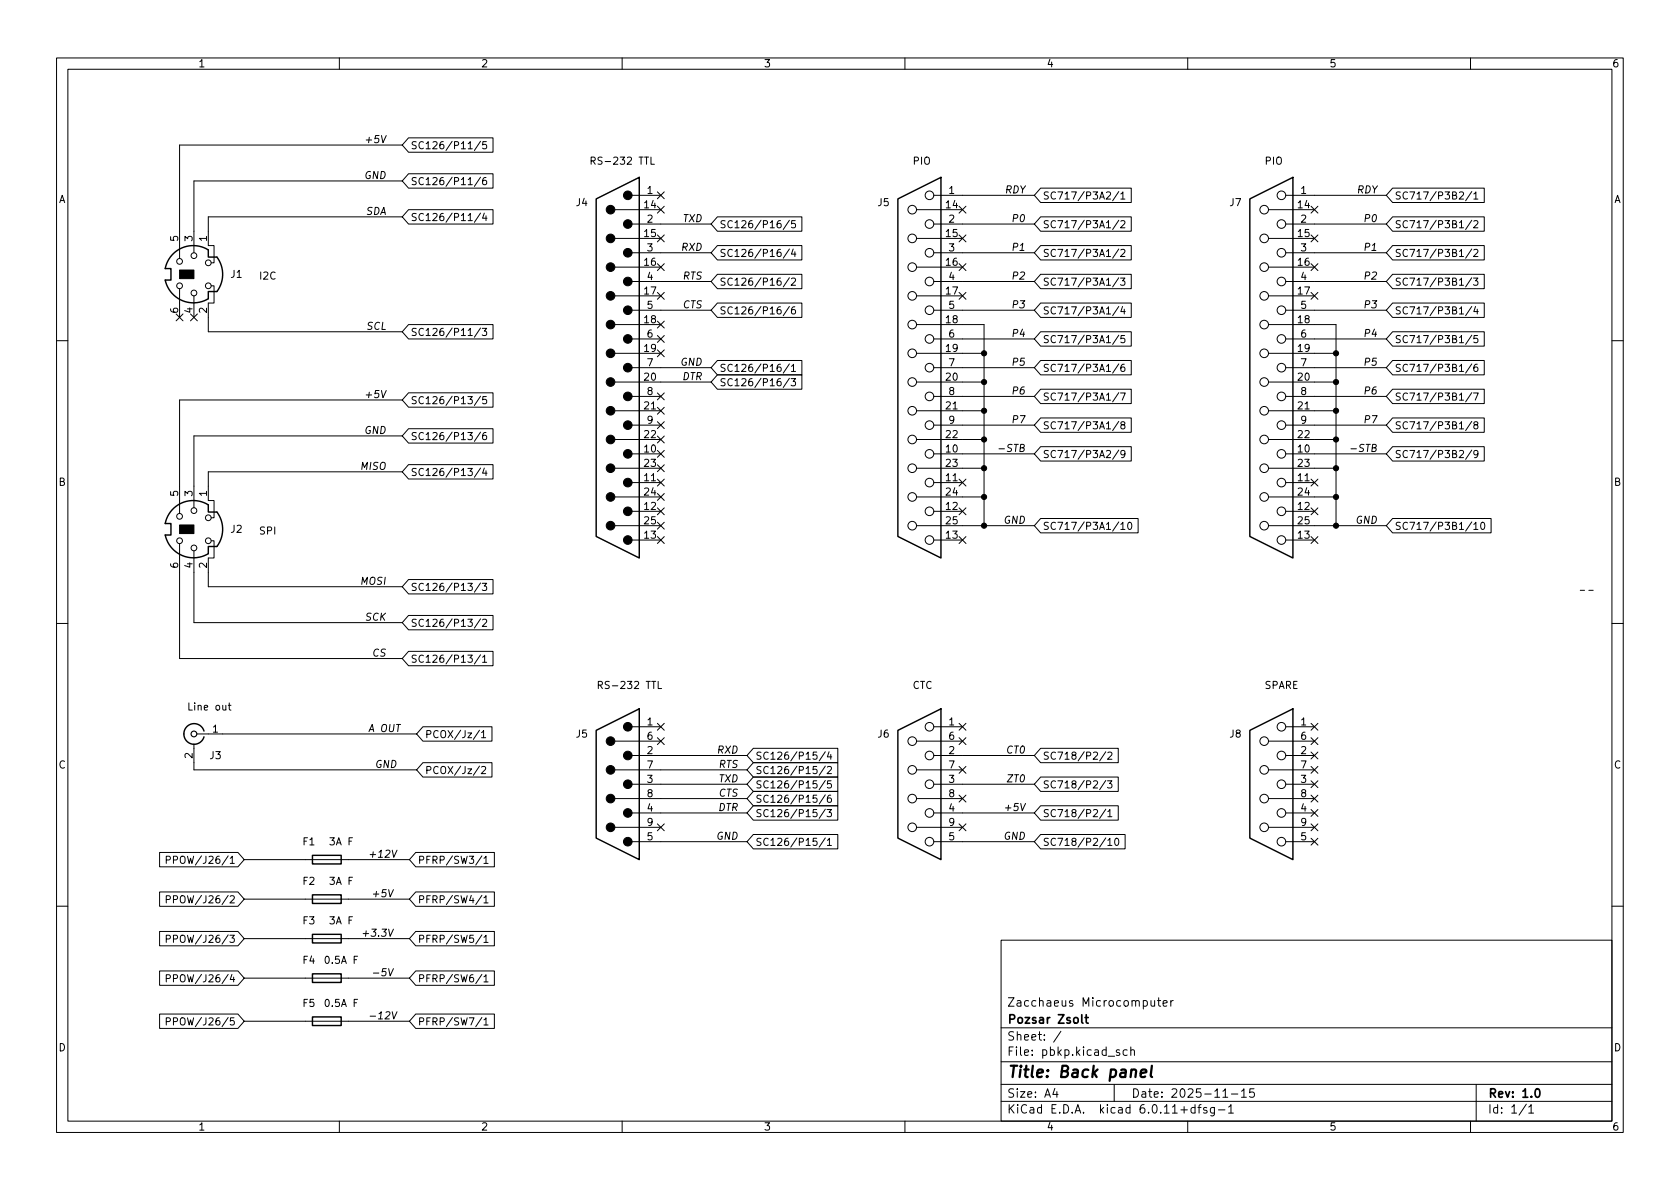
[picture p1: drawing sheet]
<svg xmlns="http://www.w3.org/2000/svg" width="297mm" height="210mm" viewBox="0 0 297 210" stroke-linecap="round" stroke-linejoin="round" font-family="sans-serif">
<g fill="none" stroke="#000" stroke-width=".18">
<path d="M10 10.2h277v190.1h-277zM12 12.2h273v186.1h-273zM60 10.2v2M110 10.2v2M160 10.2v2M210 10.2v2M260 10.2v2M71.1 38.3h-34.3v5.1h1v3.1h-.5M71.1 32h-36.8v12.7M71.1 25.6h-39.4v20.1M72.2 37.1h15v2.5h-15l-1.1-1.3zM72.2 24.4h15v2.5h-15l-1.1-1.3z"/>
<path d="M72.2 30.7h15v2.6h-15l-1.1-1.3zM85 37.7l-1.1 1.6M85 25l-1.1 1.6M85 31.3l-1.1 1.7M85.6 37.7l-.3 .9h.8M85.9 31.4l-.3 .1a.85 .85 0 0 0 0 1.2l.4-.2 .1-.4-.3-.2h-.4l-.1 .2M85.9 38.2v.8M86 25h-.6l-.1 .6 .2-.1 .4 .1 .2 .2-.1 .4-.2 .1-.5-.1M108.7 37.1h8.1M110.9 27.9l.5-.1 .3 .3-.8 .9h.8M111.8 34.5h5M111.8 39.6h13.9"/>
<path d="M116.2 33.9l1.2 1.2M116.2 36.5l1.2 1.2M117.4 33.9l-1.2 1.2M117.4 36.5l-1.2 1.2M126.8 38.3h15v2.6h-15l-1.1-1.3zM139.6 39l-1.1 1.6M140.6 39h-.6l-.1 .6 .2-.1 .4 .1 .2 .1-.1 .5-.2 .1-.5-.1M162.1 37.1h8.1M165.1 34.5h17.8M165.1 39.6h17.8M169.6 36.5l1.2 1.2M170.8 36.5l-1.2 1.2"/>
<path d="M184 33.3h16v2.5h-16l-1.1-1.3zM184 38.3h16v2.6h-16l-1.1-1.3zM195.6 34.1l.5-.2 .3 .4-.8 .9h.8M197.8 33.9l-1.1 1.6M197.8 39l-1.1 1.6M198.2 34.3l.3-.4v1.3M198.2 39.1l.5-.1 .2 .4-.8 .9h.8M198.2 35.2h.7M224.3 37.1h8.1M227.3 34.5h17.8M227.3 39.6h17.8M231.8 36.5l1.2 1.2"/>
<path d="M233 36.5l-1.2 1.2M246.2 33.3h16.2v2.5h-16.2l-1.1-1.3zM246.2 38.3h16.2v2.6h-16.2l-1.1-1.3zM258 34.1l.5-.2 .3 .4-.8 .9h.8M260.2 33.9l-1.1 1.6M260.2 39l-1.1 1.6M260.6 34.3l.3-.4v1.3M260.6 39.1l.5-.1 .2 .4-.8 .9h.8M260.6 35.2h.7M31.1 55.5l1.3 1.2M31.7 51v5.1M32.4 55.5l-1.3 1.2"/>
<path d="M33.7 55.5l1.2 1.2M34.3 52.3v3.8M34.9 55.5l-1.2 1.2M37.3 50.5h.5v3.1h-1v5.1h34.3M72.2 57.4h15v2.5h-15l-1.1-1.2zM85 58l-1.1 1.6M85.3 58.1h.8l-.5 .4 .4 .2v.5l-.2 .1-.5-.1M108.7 42.2h8.1M108.7 47.2h8.1M108.7 52.3h8.1M108.7 57.4h8.1M111.8 44.7h13.9"/>
<path d="M111.8 49.8h13.9M111.8 54.9h13.9M111.8 59.9h5M116.2 56.8l1.2 1.2M116.2 51.7l1.2 1.2M116.2 59.3l1.2 1.2M116.2 46.6l1.2 1.2M116.2 41.5l1.2 1.3M117.4 56.8l-1.2 1.2M117.4 51.7l-1.2 1.2M117.4 59.3l-1.2 1.2M117.4 46.6l-1.2 1.2"/>
<path d="M117.4 41.5l-1.2 1.3M126.8 43.4h15v2.6h-15l-1.1-1.3zM126.8 53.6h15v2.5h-15l-1.1-1.2zM126.8 48.5h15v2.5h-15l-1.1-1.2zM139.6 44l-1.1 1.7M139.6 54.2l-1.1 1.6M139.6 49.1l-1.1 1.6M139.9 49.3l.5-.1 .3 .3-.8 .9h.8M140.2 44l-.3 .9h.8M140.5 54.3h-.3a.85 .85 0 0 0 0 1.2l.4-.1 .1-.4-.3-.3-.3 .1-.2 .2M140.5 44.5v.9M162.1 42.2h8.1"/>
<path d="M162.1 47.2h8.1M162.1 52.3h8.1M162.1 57.4h11.9v35.6M165.1 44.7h17.8M165.1 49.8h17.8M165.1 54.9h17.8M165.1 59.9h17.8M169.6 51.7l1.2 1.2M169.6 41.5l1.2 1.3M169.6 46.6l1.2 1.2M170.8 41.5l-1.2 1.3M170.8 51.7l-1.2 1.2"/>
<path d="M170.8 46.6l-1.2 1.2M184 53.6h16v2.5h-16l-1.1-1.2zM184 58.7h16v2.5h-16l-1.1-1.3zM184 48.5h16v2.5h-16l-1.1-1.2zM184 43.4h16v2.6h-16l-1.1-1.3zM197.8 54.2l-1.1 1.6M197.8 59.3l-1.1 1.6M197.8 49.1l-1.1 1.6M197.8 44l-1.1 1.7M198.1 49.2h.8l-.4 .5 .3 .1v.5l-.1 .1-.6-.1M198.2 44.2l.5-.1 .2 .4-.8 .9h.8M198.5 54.2l-.3 .9h.8"/>
<path d="M198.8 54.7v.8M198.8 59.3h-.6v.6l.2-.1 .4 .1 .1 .2-.1 .4-.1 .1-.5-.1M224.3 42.2h8.1M224.3 47.2h8.1M224.3 52.3h8.1M224.3 57.4h11.9v35.6M227.3 44.7h17.8M227.3 49.8h17.8M227.3 54.9h17.8M227.3 59.9h17.8M231.8 46.6l1.2 1.2M231.8 51.7l1.2 1.2"/>
<path d="M231.8 41.5l1.2 1.3M233 46.6l-1.2 1.2M233 51.7l-1.2 1.2M233 41.5l-1.2 1.3M246.2 58.7h16.2v2.5h-16.2l-1.1-1.3zM246.2 43.4h16.2v2.6h-16.2l-1.1-1.3zM246.2 53.6h16.2v2.5h-16.2l-1.1-1.2zM246.2 48.5h16.2v2.5h-16.2l-1.1-1.2zM260.2 59.3l-1.1 1.6M260.2 44l-1.1 1.7M260.2 54.2l-1.1 1.6M260.2 49.1l-1.1 1.6"/>
<path d="M260.5 49.2h.8l-.4 .5 .3 .1v.5l-.1 .1-.6-.1M260.6 44.2l.5-.1 .2 .4-.8 .9h.8M260.9 54.2l-.3 .9h.8M261.2 54.7v.8M261.2 59.3h-.6v.6l.2-.1 .4 .1 .1 .2-.1 .4-.1 .1-.5-.1M10 60.2h2M71.1 77.1h-36.8v12.7M71.1 70.7h-39.4v20.1M72.2 69.5h15v2.5h-15l-1.1-1.3zM72.2 75.8h15v2.6h-15l-1.1-1.3zM85 70.1l-1.1 1.6M85 76.4l-1.1 1.7"/>
<path d="M85.9 76.5h-.3a.85 .85 0 0 0 0 1.2l.4-.1 .1-.4-.3-.2h-.4l-.1 .2M86 70.1h-.6l-.1 .6 .2-.1 .4 .1 .2 .2-.1 .4-.2 .1-.5-.1M108.7 62.5h8.1M108.7 67.6h17M108.7 72.6h8.1M108.7 77.7h8.1M111.8 65h13.9M111.8 70.1h5M111.8 75.2h5M115.2 72.3h.7M116.2 72l1.2 1.2M116.2 74.6l1.2 1.2"/>
<path d="M116.2 77.1l1.2 1.2M116.2 79.6l1.2 1.3M116.2 69.5l1.2 1.2M116.2 61.9l1.2 1.2M117.4 72l-1.2 1.2M117.4 74.6l-1.2 1.2M117.4 77.1l-1.2 1.2M117.4 79.6l-1.2 1.3M117.4 69.5l-1.2 1.2M117.4 61.9l-1.2 1.2M126.8 66.3h15v2.5h-15l-1.1-1.2zM126.8 63.7h15v2.6h-15l-1.1-1.3z"/>
<path d="M138 64.4l-.4 .1a.85 .85 0 0 0 0 1.2l.5-.1v-.5l-.2-.2-.4 .1-.1 .1M139.6 66.9l-1.1 1.6M139.6 64.4l-1.1 1.6M139.9 67h.8l-.5 .4 .4 .2v.5l-.2 .1-.5-.1M139.9 64.8l.4-.4v1.3M139.9 65.7h.8M162.1 62.5h11.9M162.1 67.6h11.9M162.1 72.6h11.9M162.1 77.7h11.9M165.1 65h17.8M165.1 70.1h17.8"/>
<path d="M165.1 75.2h17.8M168.5 72.3h.7M180.4 79.2l.6-.1 .1-.2v-.2l-.6-.1-.2 1.2 .7-.1 .1-.3-.3-.2M184 79h16v2.5h-16l-1.1-1.2zM184 73.9h16v2.5h-16l-1.1-1.2zM184 63.7h16v2.6h-16l-1.1-1.3zM184 68.8h16v2.6h-16l-1.1-1.3zM197.8 79.6l-1.1 1.6M197.8 74.5l-1.1 1.6M197.8 64.4l-1.1 1.6M197.8 69.4l-1.1 1.7M198.1 69.5h.9l-.6 1.3"/>
<path d="M198.4 75.1l-.2-.2v-.2l.2-.1h.4l.1 .2-.1 .2-.5 .2-.1 .2v.3l.2 .1h.4l.1-.2-.1-.4-.1-.1M198.8 64.4l-.4 .1a.86 .86 0 0 0 0 1.2l.4-.1 .1-.5-.2-.2h-.3l-.2 .2M224.3 62.5h11.9M224.3 67.6h11.9M224.3 72.6h11.9M224.3 77.7h11.9M227.3 65h17.8M227.3 70.1h17.8M227.3 75.2h17.8M230.7 72.3h.8M242.6 79.2l.6-.1 .1-.2v-.2l-.6-.1-.2 1.2 .7-.1 .1-.3-.2-.2M246.2 63.7h16.2v2.6h-16.2l-1.1-1.3z"/>
<path d="M246.2 79h16.2v2.5h-16.2l-1.1-1.2zM246.2 68.8h16.2v2.6h-16.2l-1.1-1.3zM246.2 73.9h16.2v2.5h-16.2l-1.1-1.2zM260.2 64.4l-1.1 1.6M260.2 79.6l-1.1 1.6M260.2 69.4l-1.1 1.7M260.2 74.5l-1.1 1.6M260.5 69.5h.9l-.6 1.3M260.8 75.1l-.2-.2v-.2l.2-.1h.4l.1 .2-.1 .2-.5 .2-.1 .2v.3l.2 .1h.4l.1-.2v-.2l-.2-.3M261.2 64.4l-.4 .1a.86 .86 0 0 0 0 1.2l.4-.1 .1-.5-.2-.2-.4 .1-.1 .1M285 60.2h2M31.7 96.1v20.4h39.4"/>
<path d="M34.3 97.4v12.7h36.8M37.3 95.6h.5v3.1h-1v5.1h34.3M71.1 83.4h-34.3v5.1h1v3.1h-.5M72.2 82.2h15v2.5h-15l-1.1-1.3zM85 82.8l-1.1 1.6M85.6 82.8l-.3 .9h.8M85.9 83.3v.8M108.7 82.8h8.1M108.7 87.9h8.1M108.7 93h8.1M111.8 80.3h5M111.8 85.3h5"/>
<path d="M111.8 90.4h5M111.8 95.5h5M115.2 85h.7M116.2 92.3l1.2 1.3M116.2 94.9l1.2 1.2M116.2 84.7l1.2 1.2M116.2 87.3l1.2 1.2M116.2 82.2l1.2 1.2M116.2 89.8l1.2 1.2M117.4 92.3l-1.2 1.3M117.4 94.9l-1.2 1.2M117.4 89.8l-1.2 1.2"/>
<path d="M117.4 84.7l-1.2 1.2M117.4 87.3l-1.2 1.2M117.4 82.2l-1.2 1.2M162.1 82.8h11.9M162.1 87.9h11.9M162.1 93h20.8M165.1 80.3h17.8M165.1 85.3h5.1M165.1 90.4h5.1M165.1 95.5h5.1M168.5 85h.7M169.6 94.9l1.2 1.2"/>
<path d="M169.6 84.7l1.2 1.2M169.6 89.8l1.2 1.2M170.8 94.9l-1.2 1.2M170.8 84.7l-1.2 1.2M170.8 89.8l-1.2 1.2M184 91.7h17.2v2.5h-17.2l-1.1-1.2zM197.8 92.3l-1.1 1.6M198.2 92.7l.3-.3v1.2M198.2 93.6h.7M198.9 80.2l-.2 .2h-.3l-.2-.2 .1-.5h.4l.1 .1a.84 .84 0 0 1-.3 1.1h-.2M199.5 92.5l.2-.1a.68 .68 0 0 1 .4 .6 .68 .68 0 0 1-.4 .6l-.2-.1-.1-.4zM224.3 82.8h11.9"/>
<path d="M224.3 87.9h11.9M224.3 93h20.8M227.3 80.3h17.8M227.3 85.3h5.1M227.3 90.4h5.1M227.3 95.5h5.1M230.7 85h.8M231.8 84.7l1.2 1.2M231.8 89.8l1.2 1.2M231.8 94.9l1.2 1.2M233 84.7l-1.2 1.2M233 89.8l-1.2 1.2"/>
<path d="M233 94.9l-1.2 1.2M246.2 91.7h17.4v2.5h-17.4l-1.1-1.2zM260.2 92.3l-1.1 1.6M260.6 92.7l.3-.3v1.2M260.6 93.6h.7M261.3 80.2l-.2 .2h-.4l-.1-.2 .1-.5h.4l.1 .1a.84 .84 0 0 1-.3 1.1h-.2M261.9 92.5l.2-.1a.68 .68 0 0 1 .4 .6 .68 .68 0 0 1-.4 .6l-.2-.1-.1-.4zM10 110.2h2M72.2 115.2h15v2.5h-15l-1.1-1.2zM72.2 102.5h15v2.5h-15l-1.1-1.2zM72.2 108.8h15v2.6h-15l-1.1-1.3zM82.7 115.8h.8l-.4 .5 .4 .2v.5l-.2 .1-.6-.1"/>
<path d="M85 115.8l-1.1 1.6M85 103.1l-1.1 1.6M85 109.4l-1.1 1.7M85.3 103.1h.8l-.5 .5 .4 .2v.5l-.2 .1-.5-.1M85.3 116.2l.4-.4v1.3M85.3 109.6l.5-.1 .3 .4-.8 .9h.8M85.3 117.1h.8M285 110.2h2M34.3 131.6v4.5h39.4M34.8 129.8h38.9M74.8 128.5h12.2v2.6h-12.2l-1.1-1.3zM74.8 134.9h12.2v2.5h-12.2l-1.1-1.3z"/>
<path d="M84.8 129.1l-1.1 1.7M84.8 135.5l-1.1 1.6M85.1 129.5l.4-.3v1.3M85.1 135.7l.5-.2 .3 .4-.8 .9h.8M85.1 130.5h.8M108.7 136.1h23.4M108.7 131.1h8.1M111.8 138.7h20.3M111.8 133.6h20.3M111.8 128.5h5M112.2 120.6l.5-.1 .2 .4-.8 .9h.8M116.2 127.9l1.2 1.2"/>
<path d="M116.2 130.4l1.2 1.3M117.4 127.9l-1.2 1.2M117.4 130.4l-1.2 1.3M133.2 134.9h14.9v2.5h-14.9l-1.1-1.3zM133.2 137.4h14.9v2.5h-14.9l-1.1-1.2zM133.2 132.3h14.9v2.6h-14.9l-1.1-1.3zM133.2 139.9h14.9v2.6h-14.9l-1.1-1.3zM145.9 135.5l-1.1 1.6M145.9 138l-1.1 1.6M145.9 132.9l-1.1 1.7M146.3 135.7l.5-.2 .2 .4-.8 .9h.8M146.6 132.9l-.3 .9h.8"/>
<path d="M146.9 133.4v.9M147 138.1h-.7v.6l.2-.1h.4l.1 .2v.4l-.2 .1-.5-.1M162.1 136.1h8.1M162.1 131.1h8.1M165.1 138.7h17.8M165.1 133.6h17.8M165.1 128.5h5.1M169.6 135.5l1.2 1.2M169.6 130.4l1.2 1.3M169.6 127.9l1.2 1.2M170.8 135.5l-1.2 1.2M170.8 130.4l-1.2 1.3"/>
<path d="M170.8 127.9l-1.2 1.2M184 132.3h13.7v2.6h-13.7l-1.1-1.3zM184 137.4h13.7v2.5h-13.7l-1.1-1.2zM195.5 132.9l-1.1 1.7M195.5 138l-1.1 1.6M195.8 138.1h.8l-.4 .5 .3 .1v.5l-.1 .1-.6-.1M195.9 133.1l.5-.1 .2 .4-.8 .9h.8M224.3 136.1h8.1M224.3 131.1h8.1M227.3 138.7h5.1M227.3 133.6h5.1M227.3 128.5h5.1"/>
<path d="M231.8 138.1l1.2 1.2M231.8 135.5l1.2 1.2M231.8 127.9l1.2 1.2M231.8 130.4l1.2 1.3M231.8 133l1.2 1.2M233 138.1l-1.2 1.2M233 135.5l-1.2 1.2M233 127.9l-1.2 1.2M233 130.4l-1.2 1.3M233 133l-1.2 1.2M28.2 157.7h13.9l1.1 1.3-1.1 1.3h-13.9zM28.2 150.7h13.9l1.1 1.3-1.1 1.3h-13.9z"/>
<path d="M40.3 158.3l-1 1.7M40.3 151.3l-1 1.7M40.7 158.5l.5-.1 .2 .4-.8 .9h.8M40.7 151.8l.4-.4v1.3M40.7 152.7h.7M43.2 159h29.2M43.2 152h29.2M69.4 150.3l.2 1.3 .6-1.3M73.5 157.7h13.9v2.6h-13.9l-1.1-1.3zM73.5 150.7h13.9v2.6h-13.9l-1.1-1.3zM85.2 158.3l-1.1 1.7M85.2 151.3l-1.1 1.7"/>
<path d="M85.6 158.8l.3-.4v1.3M85.6 151.8l.3-.4v1.3M85.6 159.7h.7M85.6 152.7h.7M108.7 146.3h8.1M108.7 141.2h23.4M111.8 148.8h20.3M111.8 143.8h20.3M116.2 145.7l1.2 1.2M117.4 145.7l-1.2 1.2M133.2 147.6h14.9v2.5h-14.9l-1.1-1.3zM133.2 142.5h14.9v2.5h-14.9l-1.1-1.2z"/>
<path d="M144.4 148.2h-.6l-.1 .6 .2-.1 .4 .1 .2 .2-.1 .4-.2 .1-.5-.1M145.9 148.2l-1.1 1.6M145.9 143.1l-1.1 1.6M145.9 140.6l-1.1 1.6M146.2 143.2h.8l-.4 .4 .4 .2v.5l-.2 .1-.6-.1M146.3 148.6l.3-.4v1.3M146.3 149.5h.7M146.9 140.6l-.4 .1a.85 .85 0 0 0 0 1.2l.5-.1v-.5l-.2-.2-.4 .1-.1 .1M162.1 146.3h8.1M162.1 141.2h8.1M165.1 148.8h17.8M165.1 143.8h17.8"/>
<path d="M169.6 140.6l1.2 1.2M169.6 145.7l1.2 1.2M170.8 140.6l-1.2 1.2M170.8 145.7l-1.2 1.2M184 142.5h13.7v2.5h-13.7l-1.1-1.2zM184 147.6h14.9v2.5h-14.9l-1.1-1.3zM195.5 143.1l-1.1 1.6M195.5 148.2l-1.1 1.6M195.9 143.5l.3-.3v1.2M195.9 148.6l.3-.4v1.3M195.9 144.4h.7M195.9 149.5h.7"/>
<path d="M197.3 148.3l.1-.1a.68 .68 0 0 1 .4 .7 .68 .68 0 0 1-.4 .6 .84 .84 0 0 1-.1-1.2zM224.3 146.3h8.1M224.3 141.2h8.1M227.3 148.8h5.1M227.3 143.8h5.1M231.8 148.2l1.2 1.2M231.8 140.6l1.2 1.2M231.8 143.1l1.2 1.3M231.8 145.7l1.2 1.2M233 148.2l-1.2 1.2M233 140.6l-1.2 1.2M233 143.1l-1.2 1.3"/>
<path d="M233 145.7l-1.2 1.2M10 160.2h2M28.2 171.7h13.9l1.1 1.3-1.1 1.2h-13.9zM28.2 164.7h13.9l1.1 1.3-1.1 1.3h-13.9zM28.2 179.3h13.9l1.1 1.3-1.1 1.3h-13.9zM40.3 172.3l-1 1.6M40.3 165.3l-1 1.7M40.3 179.9l-1 1.7M40.6 165.4h.8l-.4 .5 .4 .1v.5l-.2 .1-.6-.1M41 172.3l-.3 .9h.8M41.3 172.8v.8M41.4 180h-.6l-.1 .6 .2-.1h.4l.1 .2v.4l-.2 .2-.5-.2"/>
<path d="M43.2 166h29.2M43.2 173h29.2M68.7 164.3l.3 1.3 .6-1.3M68.7 171.3l.3 1.3 .6-1.3M69.4 178.9l.2 1.3 .6-1.3M73.5 164.7h13.9v2.6h-13.9l-1.1-1.3zM73.5 171.7h13.9v2.5h-13.9l-1.1-1.2zM73.5 179.3h13.9v2.6h-13.9l-1.1-1.3zM85.2 165.3l-1.1 1.7M85.2 172.3l-1.1 1.6M85.2 179.9l-1.1 1.7M85.6 165.7l.3-.3v1.2"/>
<path d="M85.6 172.7l.3-.3v1.2M85.6 166.6h.7M85.6 173.6h.7M177 166.3h108v32h-108zM189.6 177l-.3-.1-.2 .2v.3l.5 .1v.4h-.5M205.6 177.4l.8-.1-.1-.3-.4-.1-.3 .2 .1 .8h.6M207 176.9v1M207.4 176.9l-.3 .1-.1 .2M285 160.2h2M43.2 180.6h29.2M60 198.3v2M85.6 180.3l.3-.3v1.3"/>
<path d="M85.6 181.3h.7M110 198.3v2M160 198.3v2M177 194.8h108M177 191.8h108M177 187.8h108M177 181.8h108M182.5 186.5v.1M182.5 185.7v.1M184.6 183.8v.1M184.6 183v.1M187.6 182.4l-1.3 1.9"/>
<path d="M197 191.8v3M199.9 185.8l.2-.2 .4 .1 .1 .9M199.9 185.1v1.5M210 198.3v2M215.4 196.3h1.2M217.2 195.8l.4-.5v1.5M217.2 196.8h.9M217.7 193.5h1.2M219.5 193l.4-.5v1.5M219.5 194h.9M221.7 192.5h-.7l-.1 .7 .2-.1 .5 .1 .2 .2-.1 .5-.2 .1-.6-.1M260 198.3v2"/>
<path d="M261 191.8v6.5M270.3 195.8l.4-.5v1.5M270.3 196.8h.9"/>
<circle cx="161.3" cy="37.1" r=".76"/>
<circle cx="164.3" cy="34.5" r=".76"/>
<circle cx="164.3" cy="39.6" r=".76"/>
<circle cx="223.5" cy="37.1" r=".76"/>
<circle cx="226.6" cy="39.6" r=".76"/>
<circle cx="226.6" cy="34.5" r=".76"/>
<circle cx="31.8" cy="46.2" r=".51"/>
<circle cx="31.8" cy="50.5" r=".51"/>
<circle cx="34.3" cy="45.2" r=".51"/>
<circle cx="34.3" cy="51.8" r=".51"/>
<circle cx="36.8" cy="46.5" r=".51"/>
<circle cx="36.8" cy="50.5" r=".51"/>
<circle cx="161.3" cy="52.3" r=".76"/>
<circle cx="161.3" cy="57.4" r=".76"/>
<circle cx="161.3" cy="47.2" r=".76"/>
<circle cx="161.3" cy="42.2" r=".76"/>
<circle cx="164.3" cy="59.9" r=".76"/>
<circle cx="164.3" cy="49.8" r=".76"/>
<circle cx="164.3" cy="44.7" r=".76"/>
<circle cx="164.3" cy="54.9" r=".76"/>
<circle cx="223.5" cy="57.4" r=".76"/>
<circle cx="223.5" cy="52.3" r=".76"/>
<circle cx="223.5" cy="42.2" r=".76"/>
<circle cx="223.5" cy="47.2" r=".76"/>
<circle cx="226.6" cy="54.9" r=".76"/>
<circle cx="226.6" cy="44.7" r=".76"/>
<circle cx="226.6" cy="59.9" r=".76"/>
<circle cx="226.6" cy="49.8" r=".76"/>
<circle cx="161.3" cy="62.5" r=".76"/>
<circle cx="161.3" cy="72.6" r=".76"/>
<circle cx="161.3" cy="67.6" r=".76"/>
<circle cx="161.3" cy="77.7" r=".76"/>
<circle cx="164.3" cy="75.2" r=".76"/>
<circle cx="164.3" cy="65" r=".76"/>
<circle cx="164.3" cy="70.1" r=".76"/>
<circle cx="223.5" cy="77.7" r=".76"/>
<circle cx="223.5" cy="62.5" r=".76"/>
<circle cx="223.5" cy="72.6" r=".76"/>
<circle cx="223.5" cy="67.6" r=".76"/>
<circle cx="226.6" cy="65" r=".76"/>
<circle cx="226.6" cy="75.2" r=".76"/>
<circle cx="226.6" cy="70.1" r=".76"/>
<circle cx="31.8" cy="91.3" r=".51"/>
<circle cx="31.8" cy="95.6" r=".51"/>
<circle cx="34.3" cy="90.3" r=".51"/>
<circle cx="34.3" cy="96.9" r=".51"/>
<circle cx="36.8" cy="91.6" r=".51"/>
<circle cx="36.8" cy="95.6" r=".51"/>
<circle cx="161.3" cy="93" r=".76"/>
<circle cx="161.3" cy="87.9" r=".76"/>
<circle cx="161.3" cy="82.8" r=".76"/>
<circle cx="164.3" cy="90.4" r=".76"/>
<circle cx="164.3" cy="95.5" r=".76"/>
<circle cx="164.3" cy="80.3" r=".76"/>
<circle cx="164.3" cy="85.3" r=".76"/>
<circle cx="223.5" cy="82.8" r=".76"/>
<circle cx="223.5" cy="93" r=".76"/>
<circle cx="223.5" cy="87.9" r=".76"/>
<circle cx="226.6" cy="85.3" r=".76"/>
<circle cx="226.6" cy="95.5" r=".76"/>
<circle cx="226.6" cy="90.4" r=".76"/>
<circle cx="226.6" cy="80.3" r=".76"/>
<circle cx="161.3" cy="136.1" r=".76"/>
<circle cx="161.3" cy="131.1" r=".76"/>
<circle cx="164.3" cy="138.7" r=".76"/>
<circle cx="164.3" cy="133.6" r=".76"/>
<circle cx="164.3" cy="128.5" r=".76"/>
<circle cx="223.5" cy="131.1" r=".76"/>
<circle cx="223.5" cy="136.1" r=".76"/>
<circle cx="226.6" cy="138.7" r=".76"/>
<circle cx="226.6" cy="133.6" r=".76"/>
<circle cx="226.6" cy="128.5" r=".76"/>
<circle cx="161.3" cy="141.2" r=".76"/>
<circle cx="161.3" cy="146.3" r=".76"/>
<circle cx="164.3" cy="148.8" r=".76"/>
<circle cx="164.3" cy="143.8" r=".76"/>
<circle cx="223.5" cy="146.3" r=".76"/>
<circle cx="223.5" cy="141.2" r=".76"/>
<circle cx="226.6" cy="143.8" r=".76"/>
<circle cx="226.6" cy="148.8" r=".76"/>
</g>
<path d="M185.6 179.9l-.3 .1-.1 .2" fill="none" stroke="#000" stroke-width=".3"/>
<g fill="none" stroke="#000" stroke-width=".25">
<path d="M105.4 35.2l7.6-3.8v67.3l-7.6-3.8zM158.7 35.2l7.7-3.8v67.3l-7.7-3.8zM221 35.2l7.6-3.8v67.3l-7.6-3.8zM29.2 47.5h1v2h-1a5.1 5.1 0 0 0 7.6 3.3v-1.2h1.6a5.1 5.1 0 0 0 0-6.1h-1.6v-1.3a5 5 0 0 0-7.6 3.3M30.7 89.9a5 5 0 0 1 6.1-.6v1.2h1.6a5.1 5.1 0 0 1 0 6.1h-1.6v1.3a5.1 5.1 0 0 1-7.6-3.3h1v-2h-1a5 5 0 0 1 1.5-2.7zM36.1 129.3a1.81 1.81 0 0 0-2.8-1 1.81 1.81 0 0 0 0 3 1.81 1.81 0 0 0 2.8-1M105.4 129.2l7.6-3.9v26.7l-7.6-3.8zM158.7 129.2l7.7-3.9v26.7l-7.7-3.8zM221 129.2l7.6-3.9v26.7l-7.6-3.8zM55.2 158.2h5.1v1.6h-5.1zM55.2 151.3h5.1v1.5h-5.1zM55.2 179.8h5.1v1.6h-5.1z"/>
<path d="M55.2 165.2h5.1v1.5h-5.1zM55.2 172.2h5.1v1.5h-5.1z"/>
</g>
<circle cx="34.3" cy="129.8" r=".51" fill="none" stroke="#000" stroke-width=".2"/>
<g fill="#000" stroke="#000" stroke-width=".18">
<path d="M31.7 47.7h2.6v1.6h-2.6zM31.7 92.8h2.6v1.6h-2.6z"/>
<circle cx="107.9" cy="37.1" r=".76"/>
<circle cx="111" cy="34.5" r=".76"/>
<circle cx="111" cy="39.6" r=".76"/>
<circle cx="107.9" cy="47.2" r=".76"/>
<circle cx="107.9" cy="42.2" r=".76"/>
<circle cx="107.9" cy="57.4" r=".76"/>
<circle cx="107.9" cy="52.3" r=".76"/>
<circle cx="111" cy="44.7" r=".76"/>
<circle cx="111" cy="49.8" r=".76"/>
<circle cx="111" cy="59.9" r=".76"/>
<circle cx="111" cy="54.9" r=".76"/>
<circle cx="107.9" cy="67.6" r=".76"/>
<circle cx="107.9" cy="77.7" r=".76"/>
<circle cx="107.9" cy="62.5" r=".76"/>
<circle cx="107.9" cy="72.6" r=".76"/>
<circle cx="111" cy="65" r=".76"/>
<circle cx="111" cy="75.2" r=".76"/>
<circle cx="111" cy="70.1" r=".76"/>
<circle cx="174" cy="67.6" r=".46"/>
<circle cx="174" cy="62.5" r=".46"/>
<circle cx="174" cy="72.6" r=".46"/>
<circle cx="174" cy="77.7" r=".46"/>
<circle cx="236.2" cy="67.6" r=".46"/>
<circle cx="236.2" cy="77.7" r=".46"/>
<circle cx="236.2" cy="72.6" r=".46"/>
<circle cx="236.2" cy="62.5" r=".46"/>
<circle cx="107.9" cy="93" r=".76"/>
<circle cx="107.9" cy="82.8" r=".76"/>
<circle cx="107.9" cy="87.9" r=".76"/>
<circle cx="111" cy="95.5" r=".76"/>
<circle cx="111" cy="85.3" r=".76"/>
<circle cx="111" cy="80.3" r=".76"/>
<circle cx="111" cy="90.4" r=".76"/>
<circle cx="174" cy="93" r=".46"/>
<circle cx="174" cy="87.9" r=".46"/>
<circle cx="174" cy="82.8" r=".46"/>
<circle cx="236.2" cy="93" r=".46"/>
<circle cx="236.2" cy="82.8" r=".46"/>
<circle cx="236.2" cy="87.9" r=".46"/>
<circle cx="107.9" cy="131.1" r=".76"/>
<circle cx="107.9" cy="136.1" r=".76"/>
<circle cx="111" cy="138.7" r=".76"/>
<circle cx="111" cy="128.5" r=".76"/>
<circle cx="111" cy="133.6" r=".76"/>
<circle cx="107.9" cy="141.2" r=".76"/>
<circle cx="107.9" cy="146.3" r=".76"/>
<circle cx="111" cy="143.8" r=".76"/>
<circle cx="111" cy="148.8" r=".76"/>
</g>
<path d="M279.4 104.4h2.5" fill="none" stroke="#000" stroke-width=".18" stroke-dasharray=".8 .8"/>
<g font-size="2.8">
<text x="178" y="191.2">Title:</text>
<text x="187.3" y="191.2">Back</text>
<text x="196.3" y="191.2">panel</text>
</g>
<g font-size="2.1">
<text x="178" y="178.5">Zacchaeus</text>
<text x="191.2" y="178.5">Microcomputer</text>
<text x="178" y="184.5">Sheet:</text>
<text x="178" y="181.5">Pozsar</text>
<text x="187" y="181.5">Zsolt</text>
<text x="178" y="187.2">File:</text>
<text x="184.4" y="187.2">pbkp.kicad_sch</text>
<text x="178" y="197.4">KiCad</text>
<text x="178" y="194.6">Size:</text>
<text x="184.7" y="194.6">A4</text>
<text x="185.7" y="197.4">E.D.A.</text>
<text x="194.6" y="197.4">kicad</text>
<text x="200" y="194.6">Date:</text>
<text x="201.8" y="197.4">6.0.11+dfsg-1</text>
<text x="207" y="194.6">2025-11-15</text>
<text x="263" y="194.6">Rev:</text>
<text x="263" y="197.4">Id:</text>
<text x="267.1" y="197.4">1/1</text>
<text x="269.1" y="194.6">1.0</text>
</g>
<g font-size="1.8">
<text x="35" y="12.3">1</text>
<text x="85" y="12.3">2</text>
<text x="135" y="12.3">3</text>
<text x="185" y="12.3">4</text>
<text x="235" y="12.3">5</text>
<text x="285" y="12.3">6</text>
<text x="64.3" y="25.3">+5V</text>
<text x="72.5" y="26.8">SC126/P11/5</text>
<text x="104.1" y="29.1">RS-232</text>
<text x="113.2" y="29.1">TTL</text>
<text x="161.3" y="29.1">PIO</text>
<text x="223.5" y="29.1">PIO</text>
<text x="64.3" y="31.6">GND</text>
<text x="72.5" y="33.1">SC126/P11/6</text>
<text x="114.3" y="34.3">1</text>
<text x="167.6" y="34.3">1</text>
<text x="177.6" y="34.2">RDY</text>
<text x="184.3" y="35.7">SC717/P3A2/1</text>
<text x="229.8" y="34.3">1</text>
<text x="240.1" y="34.2">RDY</text>
<text x="246.5" y="35.7">SC717/P3B2/1</text>
<text x="10.4" y="36.3">A</text>
<text x="64.9" y="38">SDA</text>
<text x="72.5" y="39.5">SC126/P11/4</text>
<text x="101.7" y="36.8">J4</text>
<text x="113.6" y="36.8">14</text>
<text x="113.6" y="41.9">15</text>
<text x="114.3" y="39.4">2</text>
<text x="120.6" y="39.3">TXD</text>
<text x="127.2" y="40.7">SC126/P16/5</text>
<text x="155" y="36.8">J5</text>
<text x="167" y="36.8">14</text>
<text x="167" y="41.9">15</text>
<text x="167.6" y="39.4">2</text>
<text x="178.7" y="39.3">P0</text>
<text x="184.3" y="40.7">SC717/P3A1/2</text>
<text x="217.3" y="36.8">J7</text>
<text x="229.2" y="36.8">14</text>
<text x="229.2" y="41.9">15</text>
<text x="229.8" y="39.4">2</text>
<text x="241" y="39.3">P0</text>
<text x="246.5" y="40.7">SC717/P3B1/2</text>
<text x="285.4" y="36.3">A</text>
<text x="31.5" y="42.8" transform="rotate(-90 31.5 42.8)">5</text>
<text x="34" y="42.8" transform="rotate(-90 34 42.8)">3</text>
<text x="36.6" y="42.8" transform="rotate(-90 36.6 42.8)">1</text>
<text x="113.6" y="47">16</text>
<text x="114.3" y="44.4">3</text>
<text x="120.3" y="44.3">RXD</text>
<text x="127.2" y="45.8">SC126/P16/4</text>
<text x="167" y="47">16</text>
<text x="167.6" y="44.4">3</text>
<text x="178.7" y="44.3">P1</text>
<text x="184.3" y="45.8">SC717/P3A1/2</text>
<text x="229.2" y="47">16</text>
<text x="229.8" y="44.4">3</text>
<text x="241" y="44.3">P1</text>
<text x="246.5" y="45.8">SC717/P3B1/2</text>
<text x="40.6" y="49.5">J1</text>
<text x="45.7" y="49.4">I2C</text>
<text x="113.6" y="52.1">17</text>
<text x="114.3" y="49.5">4</text>
<text x="120.6" y="49.4">RTS</text>
<text x="127.2" y="50.9">SC126/P16/2</text>
<text x="167" y="52.1">17</text>
<text x="167.6" y="49.5">4</text>
<text x="178.7" y="49.4">P2</text>
<text x="184.3" y="50.9">SC717/P3A1/3</text>
<text x="229.2" y="52.1">17</text>
<text x="229.8" y="49.5">4</text>
<text x="241.2" y="49.4">P2</text>
<text x="246.5" y="50.9">SC717/P3B1/3</text>
<text x="31.5" y="55.5" transform="rotate(-90 31.5 55.5)">6</text>
<text x="34" y="55.5" transform="rotate(-90 34 55.5)">4</text>
<text x="36.6" y="55.5" transform="rotate(-90 36.6 55.5)">2</text>
<text x="64.7" y="58.3">SCL</text>
<text x="72.5" y="59.8">SC126/P11/3</text>
<text x="113.6" y="57.1">18</text>
<text x="114.3" y="54.6">5</text>
<text x="114.3" y="59.7">6</text>
<text x="120.6" y="54.5">CTS</text>
<text x="127.2" y="56">SC126/P16/6</text>
<text x="167" y="57.1">18</text>
<text x="167.6" y="54.6">5</text>
<text x="167.6" y="59.7">6</text>
<text x="178.7" y="54.5">P3</text>
<text x="178.7" y="59.6">P4</text>
<text x="184.3" y="56">SC717/P3A1/4</text>
<text x="229.2" y="57.1">18</text>
<text x="229.8" y="54.6">5</text>
<text x="229.8" y="59.7">6</text>
<text x="241" y="59.6">P4</text>
<text x="241" y="54.5">P3</text>
<text x="246.5" y="56">SC717/P3B1/4</text>
<text x="113.6" y="62.2">19</text>
<text x="114.3" y="64.8">7</text>
<text x="120.2" y="64.7">GND</text>
<text x="167" y="62.2">19</text>
<text x="167.6" y="64.8">7</text>
<text x="178.7" y="64.7">P5</text>
<text x="184.3" y="61.1">SC717/P3A1/5</text>
<text x="229.2" y="62.2">19</text>
<text x="229.8" y="64.8">7</text>
<text x="241" y="64.7">P5</text>
<text x="246.5" y="61.1">SC717/P3B1/5</text>
<text x="64.3" y="70.4">+5V</text>
<text x="72.5" y="71.8">SC126/P13/5</text>
<text x="113.6" y="67.3">20</text>
<text x="114.3" y="69.8">8</text>
<text x="120.5" y="67.2">DTR</text>
<text x="127.2" y="68.7">SC126/P16/3</text>
<text x="127.2" y="66.1">SC126/P16/1</text>
<text x="167" y="67.3">20</text>
<text x="167.6" y="69.8">8</text>
<text x="179" y="69.7">P6</text>
<text x="184.3" y="66.1">SC717/P3A1/6</text>
<text x="184.3" y="71.2">SC717/P3A1/7</text>
<text x="229.2" y="67.3">20</text>
<text x="229.8" y="69.8">8</text>
<text x="241" y="69.7">P6</text>
<text x="246.5" y="66.1">SC717/P3B1/6</text>
<text x="246.5" y="71.2">SC717/P3B1/7</text>
<text x="64.3" y="76.7">GND</text>
<text x="113.6" y="72.4">21</text>
<text x="113.6" y="77.5">22</text>
<text x="114.3" y="74.9">9</text>
<text x="167" y="72.4">21</text>
<text x="167" y="77.5">22</text>
<text x="167.6" y="74.9">9</text>
<text x="178.7" y="74.8">P7</text>
<text x="184.3" y="76.3">SC717/P3A1/8</text>
<text x="229.2" y="72.4">21</text>
<text x="229.2" y="77.5">22</text>
<text x="229.8" y="74.9">9</text>
<text x="241.2" y="74.8">P7</text>
<text x="246.5" y="76.3">SC717/P3B1/8</text>
<text x="63.6" y="83.1">MISO</text>
<text x="72.5" y="78.2">SC126/P13/6</text>
<text x="113.6" y="80">10</text>
<text x="113.6" y="82.5">23</text>
<text x="167" y="80">10</text>
<text x="167" y="82.5">23</text>
<text x="176.2" y="79.9">-STB</text>
<text x="184.3" y="81.4">SC717/P3A2/9</text>
<text x="229.2" y="80">10</text>
<text x="229.2" y="82.5">23</text>
<text x="238.4" y="79.9">-STB</text>
<text x="246.5" y="81.4">SC717/P3B2/9</text>
<text x="10.3" y="86.3">B</text>
<text x="31.5" y="87.9" transform="rotate(-90 31.5 87.9)">5</text>
<text x="34" y="87.9" transform="rotate(-90 34 87.9)">3</text>
<text x="36.6" y="87.9" transform="rotate(-90 36.6 87.9)">1</text>
<text x="72.5" y="84.5">SC126/P13/4</text>
<text x="113.6" y="85.1">11</text>
<text x="113.6" y="87.6">24</text>
<text x="167" y="85.1">11</text>
<text x="167" y="87.6">24</text>
<text x="229.2" y="85.1">11</text>
<text x="229.2" y="87.6">24</text>
<text x="285.3" y="86.3">B</text>
<text x="40.6" y="94.6">J2</text>
<text x="45.7" y="94.5">SPI</text>
<text x="113.6" y="90.2">12</text>
<text x="113.6" y="95.2">13</text>
<text x="113.6" y="92.7">25</text>
<text x="167" y="90.2">12</text>
<text x="167" y="95.2">13</text>
<text x="167" y="92.7">25</text>
<text x="177.3" y="92.6">GND</text>
<text x="184.3" y="94.1">SC717/P3A1/10</text>
<text x="229.2" y="90.2">12</text>
<text x="229.2" y="95.2">13</text>
<text x="229.2" y="92.7">25</text>
<text x="239.6" y="92.6">GND</text>
<text x="246.5" y="94.1">SC717/P3B1/10</text>
<text x="31.5" y="100.6" transform="rotate(-90 31.5 100.6)">6</text>
<text x="34" y="100.6" transform="rotate(-90 34 100.6)">4</text>
<text x="36.6" y="100.6" transform="rotate(-90 36.6 100.6)">2</text>
<text x="63.8" y="103.4">MOSI</text>
<text x="72.5" y="104.9">SC126/P13/3</text>
<text x="64.4" y="109.8">SCK</text>
<text x="72.5" y="111.2">SC126/P13/2</text>
<text x="65.7" y="116.1">CS</text>
<text x="72.5" y="117.6">SC126/P13/1</text>
<text x="33" y="125.6">Line</text>
<text x="38.3" y="125.6">out</text>
<text x="105.4" y="121.8">RS-232</text>
<text x="114.5" y="121.8">TTL</text>
<text x="161.3" y="121.8">CTC</text>
<text x="223.5" y="121.8">SPARE</text>
<text x="37.4" y="129.5">1</text>
<text x="65" y="129.4">A</text>
<text x="67.5" y="129.4">OUT</text>
<text x="75.1" y="130.9">PCOX/Jz/1</text>
<text x="101.7" y="130.8">J5</text>
<text x="114.3" y="128.3">1</text>
<text x="114.3" y="130.8">6</text>
<text x="155" y="130.8">J6</text>
<text x="167.6" y="128.3">1</text>
<text x="167.6" y="130.8">6</text>
<text x="217.3" y="130.8">J8</text>
<text x="229.8" y="128.3">1</text>
<text x="229.8" y="130.8">6</text>
<text x="10.3" y="136.3">C</text>
<text x="34" y="134.3" transform="rotate(-90 34 134.3)">2</text>
<text x="36.9" y="134.6">J3</text>
<text x="66.2" y="135.8">GND</text>
<text x="75.1" y="137.3">PCOX/Jz/2</text>
<text x="114.3" y="133.3">2</text>
<text x="114.3" y="135.9">7</text>
<text x="126.7" y="133.2">RXD</text>
<text x="127" y="135.8">RTS</text>
<text x="133.5" y="137.3">SC126/P15/2</text>
<text x="133.5" y="134.7">SC126/P15/4</text>
<text x="167.6" y="133.3">2</text>
<text x="167.6" y="135.9">7</text>
<text x="177.8" y="133.2">CT0</text>
<text x="184.3" y="134.7">SC718/P2/2</text>
<text x="229.8" y="133.3">2</text>
<text x="229.8" y="135.9">7</text>
<text x="285.3" y="136.3">C</text>
<text x="114.3" y="138.4">3</text>
<text x="114.3" y="143.5">4</text>
<text x="114.3" y="141">8</text>
<text x="127" y="138.3">TXD</text>
<text x="127" y="140.9">CTS</text>
<text x="127.2" y="143.4">DTR</text>
<text x="133.5" y="139.8">SC126/P15/5</text>
<text x="133.5" y="142.3">SC126/P15/6</text>
<text x="167.6" y="138.4">3</text>
<text x="167.6" y="143.5">4</text>
<text x="167.6" y="141">8</text>
<text x="177.3" y="143.4">+5V</text>
<text x="177.8" y="138.3">ZT0</text>
<text x="184.3" y="139.8">SC718/P2/3</text>
<text x="229.8" y="138.4">3</text>
<text x="229.8" y="143.5">4</text>
<text x="229.8" y="141">8</text>
<text x="53.4" y="149.9">F1</text>
<text x="58.1" y="149.9">3A</text>
<text x="61.5" y="149.9">F</text>
<text x="114.3" y="148.6">5</text>
<text x="114.3" y="146">9</text>
<text x="126.8" y="148.5">GND</text>
<text x="133.5" y="150">SC126/P15/1</text>
<text x="133.5" y="144.9">SC126/P15/3</text>
<text x="167.6" y="148.6">5</text>
<text x="167.6" y="146">9</text>
<text x="177.3" y="148.5">GND</text>
<text x="184.3" y="144.9">SC718/P2/1</text>
<text x="184.3" y="150">SC718/P2/10</text>
<text x="229.8" y="148.6">5</text>
<text x="229.8" y="146">9</text>
<text x="29" y="153.1">PPOW/J26/1</text>
<text x="65" y="151.7">+12V</text>
<text x="73.8" y="153.1">PFRP/SW3/1</text>
<text x="29" y="160.1">PPOW/J26/2</text>
<text x="53.4" y="156.8">F2</text>
<text x="58.1" y="156.8">3A</text>
<text x="61.5" y="156.8">F</text>
<text x="65.8" y="158.6">+5V</text>
<text x="73.8" y="160.1">PFRP/SW4/1</text>
<text x="29" y="167.1">PPOW/J26/3</text>
<text x="53.4" y="163.8">F3</text>
<text x="58.1" y="163.8">3A</text>
<text x="61.5" y="163.8">F</text>
<text x="64" y="165.6">+3.3V</text>
<text x="73.8" y="167.1">PFRP/SW5/1</text>
<text x="53.4" y="170.8">F4</text>
<text x="57.2" y="170.8">0.5A</text>
<text x="62.4" y="170.8">F</text>
<text x="65.6" y="172.6">-5V</text>
<text x="29" y="174.1">PPOW/J26/4</text>
<text x="53.4" y="178.4">F5</text>
<text x="57.2" y="178.4">0.5A</text>
<text x="62.4" y="178.4">F</text>
<text x="73.8" y="174.1">PFRP/SW6/1</text>
<text x="29" y="181.7">PPOW/J26/5</text>
<text x="65" y="180.2">-12V</text>
<text x="73.8" y="181.7">PFRP/SW7/1</text>
<text x="10.3" y="186.3">D</text>
<text x="285.3" y="186.3">D</text>
<text x="35" y="200.3">1</text>
<text x="85" y="200.3">2</text>
<text x="135" y="200.3">3</text>
<text x="185" y="200.3">4</text>
<text x="235" y="200.3">5</text>
<text x="285" y="200.3">6</text>
</g>
</svg>
